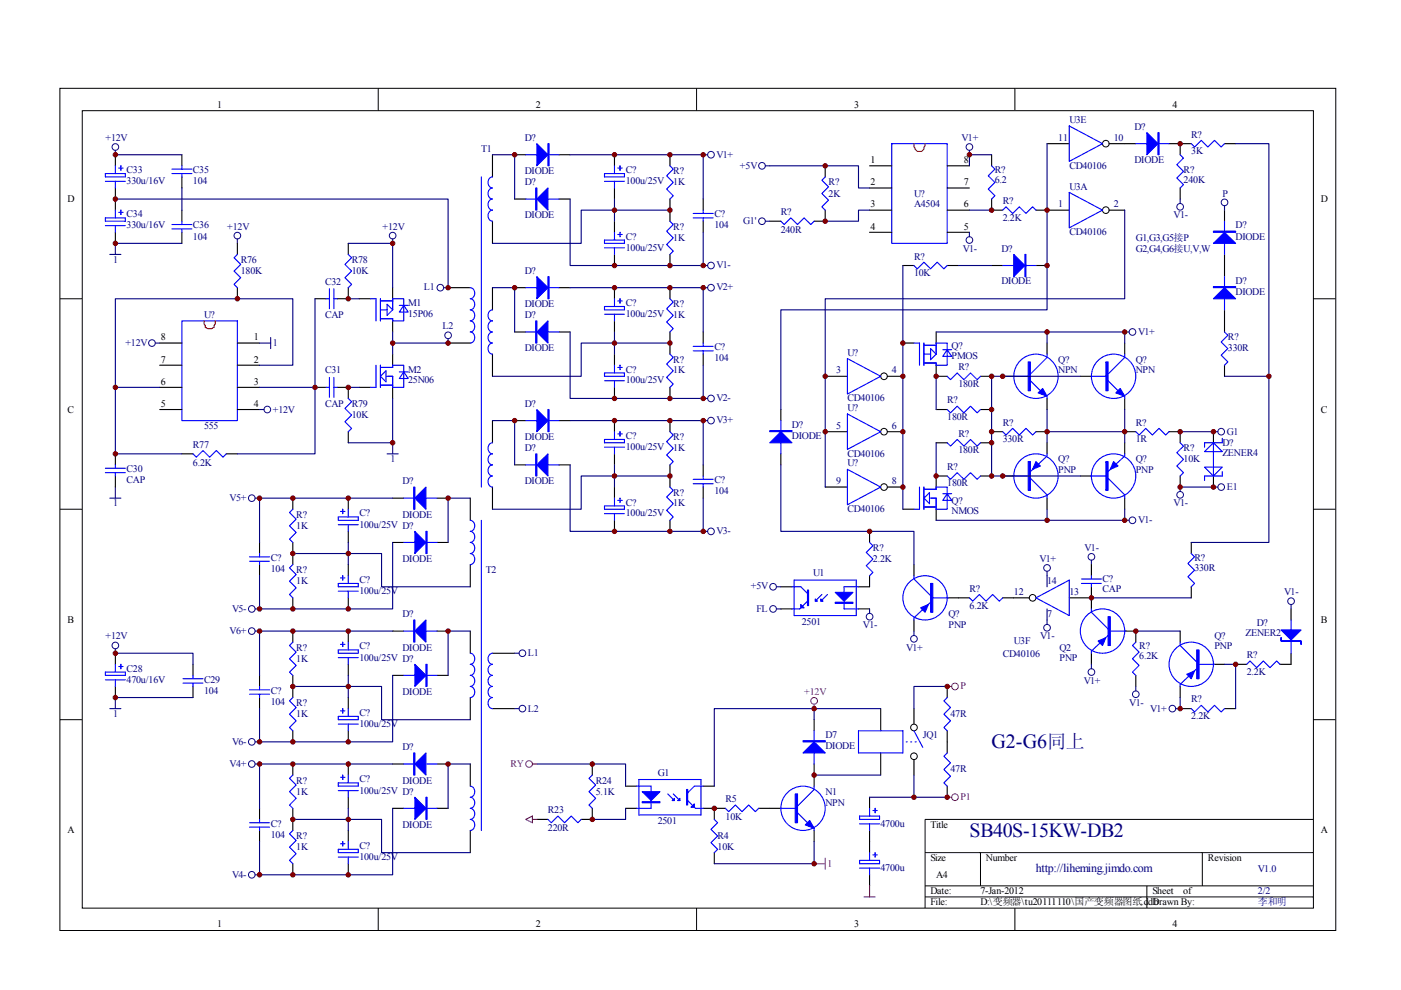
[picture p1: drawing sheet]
<svg xmlns="http://www.w3.org/2000/svg" width="297mm" height="210mm" viewBox="0 0 297 210" stroke-linecap="round" stroke-linejoin="round" font-family="sans-serif">
<g fill="none" stroke="#000" stroke-width=".21">
<path d="M12.7 18.7h270.5v178.6h-270.5zM80.2 18.7v4.7M147.7 18.7v4.7M215.2 18.7v4.7M17.4 23.5h261.1v169h-261.1zM12.7 63.3h4.7M278.4 63.3h4.7M12.7 108h4.7M278.4 108h4.7M12.7 152.6h4.7M278.4 152.6h4.7M278.4 173.7h-82.3v18.8"/>
<path d="M80.2 192.5v4.7M147.7 192.5v4.7M196.1 180.8h82.3M196.1 187.8h82.3M196.1 190.2h82.3M207.9 180.8v7M215.2 192.5v4.7M243.2 187.8v4.7M254.9 180.8v7"/>
<circle cx="234.5" cy="30.5" r=".7"/>
<circle cx="234.5" cy="44.6" r=".7"/>
<circle cx="187.4" cy="79.8" r=".71"/>
<circle cx="187.4" cy="91.5" r=".7"/>
<circle cx="187.4" cy="103.3" r=".7"/>
<circle cx="218.9" cy="126.8" r=".71"/>
<circle cx="193.8" cy="154.2" r=".71"/>
<circle cx="193.8" cy="160.3" r=".71"/>
</g>
<g fill="none" stroke="#000" stroke-width=".23">
<path d="M24.5 32.8v2.4M24.5 39.9v4.7M38.6 32.8v2.4M38.6 37.5v2.4M104.4 32.8v4.7M109.1 32.8h2.4M118.5 32.8h2.4M130.3 32.8v2.4M130.3 39.9v2.3M142 32.8v2.4M175 35.2v2.3M184.4 35.2h4.7"/>
<path d="M184.4 39.9h4.7M200.8 35.2h4.7M200.8 39.9h4.7M210.2 32.8v2.4M222 30.5h4.7M235.2 30.5h5.6M247.9 30.5h4.7M250.2 30.5v2.3M250.2 39.9v2.3M259.6 30.5h2.4M24.5 49.3v2.3M38.6 44.6v2.3"/>
<path d="M38.6 49.3v2.3M50.3 51.6v2.3M73.8 51.6v2.3M104.4 46.9v4.7M109.1 42.2h2.4M118.5 42.2h2.4M130.3 46.9v2.4M130.3 53.9v2.4M142 42.2v4.7M142 53.9v2.4M149.1 42.2v2.4M149.1 46.9v2.4"/>
<path d="M163.2 46.9h2.4M175 44.6v2.3h-2.4M184.4 44.6h4.7M184.4 49.3h4.7M191.4 56.3h2.4M200.8 44.6h4.7M200.8 49.3h4.7M200.8 56.3h2.4M210.2 42.2v2.4h2.4M210.2 56.3h2.4M219.6 44.6h7.1M219.6 56.3h2.4"/>
<path d="M235.2 44.6h3.3M259.6 44.6v2.3M259.6 53.9v4.7M33.9 72.7h4.7M33.9 77.4h4.7M50.3 72.7h4.7M50.3 77.4h4.7M50.3 61v2.3M66.8 63.3h2.3M73.8 61v2.3h-2.3M76.2 63.3h2.3M83.2 61v2.3"/>
<path d="M83.2 68v2.4M83.2 75.1v2.3M95 61h4.7M95 72.7h4.7M104.4 61v4.7M104.4 75.1v4.7M109.1 61h2.4M109.1 70.4h2.4M118.5 61h2.4M118.5 70.4h2.4M130.3 61v2.3M130.3 68v2.4"/>
<path d="M130.3 75.1v2.3M142 61v2.3M142 70.4v4.7M149.1 70.4v2.3M149.1 75.1v2.3M175 79.8h4.7M188.1 79.8h3.3M191.4 72.7h2.4M198.5 77.4v2.4h2.3M198.5 70.4v2.3M207.9 79.8h2.3M212.6 79.8h2.3"/>
<path d="M222 72.7v2.4M229 79.8h2.4M238.5 72.7v2.4M259.6 65.7v4.7M259.6 77.4v2.4M24.5 96.2v2.4M33.9 82.1h4.7M33.9 86.8h4.7M38.6 96.2h2.3M48 96.2h2.3M50.3 82.1h4.7M50.3 86.8h4.7"/>
<path d="M66.8 82.1h2.3M71.5 82.1h2.3v2.4M73.8 91.5v2.4M76.2 82.1h2.3M83.2 82.1v2.4M104.4 89.2v4.7M109.1 89.2h2.4M109.1 98.6h2.4M118.5 89.2h2.4M118.5 98.6h2.4M130.3 82.1v2.4M130.3 89.2v2.3"/>
<path d="M130.3 96.2v2.4M142 82.1v2.4M142 89.2v2.3M142 98.6v4.7M149.1 98.6v2.3M165.6 86.8v2.4M165.6 96.2v2.4M175 91.5h4.7M188.1 91.5h3.3M198.5 86.8h2.3M198.5 93.9h2.3M207.9 86.8h2.3"/>
<path d="M207.9 93.9h2.3M210.2 91.5h2.4M219.6 91.5h2.4M222 84.5v2.3M222 93.9v2.3M238.5 91.5h2.3M238.5 84.5v2.3M238.5 93.9v2.3M247.9 91.5h2.3v2.4M257.3 91.5v2.4M24.5 100.9v2.4M55 115v2.4"/>
<path d="M55 119.7v2.4M62.1 105.6v2.4M62.1 115v4.7M73.8 105.6v2.4M73.8 112.7v2.3M73.8 119.7v2.4M83.2 105.6h2.4M83.2 115h2.4M92.7 105.6h2.3M92.7 115h2.3M99.7 105.6v4.7M99.7 119.7v4.7"/>
<path d="M104.4 103.3v4.7M130.3 103.3v2.3M130.3 110.3v2.4M142 110.3v2.4M149.1 103.3v2.3M175 103.3h4.7M184.4 112.7v2.3M188.1 103.3h3.3M191.4 108h2.4M193.8 119.7v2.4M198.5 108v2.3M200.8 100.9h-2.3v2.4"/>
<path d="M207.9 100.9h2.3M212.6 100.9h2.3M222 105.6v2.4M229 100.9h2.4M231.4 119.7v2.4M238.5 105.6v2.4M250.2 100.9v2.4M252.6 115v2.4M257.3 100.9v2.4M24.5 138.5v2.4M62.1 126.8v2.3M62.1 133.8v2.4"/>
<path d="M73.8 126.8v2.3M73.8 133.8v2.4M83.2 133.8h2.4M92.7 133.8h2.3M99.7 133.8v4.7M104.4 138.5h4.7M165.6 124.4h2.3M165.6 129.1h2.3M182 129.1h2.4M184.4 122.1v2.3h-2.4M193.8 131.5v2.3M200.8 126.8h4.7"/>
<path d="M212.6 126.8h5.6M226.7 126.8h4.7M231.4 124.4v4.7M231.4 138.5v2.4M238.5 133.8h2.3v2.4M250.2 133.8v2.4M252.6 124.4v2.4M273.7 138.5v2.4h-2.3M273.7 129.1v2.4M24.5 145.5v2.4M40.9 140.9v2.3M40.9 145.5v2.4"/>
<path d="M55 143.2v2.3M55 147.9v2.3M62.1 143.2v4.7M62.1 154.9v2.4M73.8 140.9v2.3M73.8 147.9v2.3M73.8 154.9v2.4M83.2 143.2h2.4M92.7 143.2h2.3M99.7 147.9v4.7M104.4 150.2h4.7M172.6 152.6v2.3"/>
<path d="M186.7 150.2v4.7M186.7 159.6v4.7M193.8 150.2v3.3M200.8 145.5v2.4M200.8 154.9v4.7M240.8 143.2v2.3M250.2 150.2h2.4M250.2 145.5v2.4M257.3 140.9h2.3M259.6 150.2h2.4M262 140.9h2.3M55 171.4v2.3"/>
<path d="M55 176.1v2.3M62.1 162v2.3M62.1 171.4v4.7M73.8 162v2.3M73.8 169v2.4M73.8 176.1v2.3M83.2 162h2.4M83.2 171.4h2.4M92.7 162h2.3M92.7 171.4h2.3M99.7 162v4.7M99.7 176.1v4.7"/>
<path d="M113.8 173.7h2.4M125.6 171.4v2.3h-2.4M125.6 162v2.3M132.6 171.4h2.4M132.6 166.7h2.4M149.1 171.4h4.7M149.1 166.7h2.3M151.4 171.4v2.3M160.9 171.4h4.7M172.6 162v4.7M172.6 176.1v2.3M184.4 169v2.4"/>
<path d="M184.4 176.1v4.7M193.8 161.1v3.2M200.8 166.7v2.3M62.1 183.1v2.4M73.8 183.1v2.4M151.4 180.8v2.3M184.4 185.5v2.3"/>
</g>
<g fill="none" stroke="#00f" stroke-width=".23">
<path d="M22.3 36.8h4.3v.7h-4.3zM22.3 38.4h4.3M24.5 35.2v1.6M24.5 38.4v1.5M25.2 35.6h.9M25.6 35.2v.9M36.4 35.9h4.3M36.4 36.8h4.3M38.6 35.2v.7M38.6 36.8v.7M102.1 37.5v65.8M104.4 37.5a1.2 1.2 0 0 0-.9 1.2 1.2 1.2 0 0 0 .9 1.2 1.2 1.2 0 0 0-.9 1.1 1.2 1.2 0 0 0 .9 1.2 1.2 1.2 0 0 0-.9 1.2 1.2 1.2 0 0 0 .9 1.2 1.2 1.2 0 0 0-.9 1.1 1.2 1.2 0 0 0 .9 1.2"/>
<path d="M111.5 32.8h7M128.2 36.8h4.2v.7h-4.2zM128.2 38.4h4.2M130.3 35.2v1.6M130.3 38.4v1.5M131 35.6h.9M131.5 35.2v.9M142 35.2l.7 .7-1.4 1.4 1.4 1.4-1.4 1.4 1.4 1.4-.7 .7M175 37.5l-.7 .7 1.4 1.4-1.4 1.4 1.4 1.4-1.4 1.5 .7 .7M189.1 30.5h11.7v21.1h-11.7zM210.2 35.2l.7 .7-1.4 1.4 1.4 1.4-1.4 1.4 1.4 1.4-.7 .7M226.7 26.7l7.1 3.8-7.1 3.7z"/>
<path d="M240.8 30.5h7.1M250.2 32.8l.7 .7-1.4 1.4 1.4 1.4-1.4 1.4 1.4 1.5-.7 .7M252.6 30.5l.7 .7 1.4-1.4 1.4 1.4 1.4-1.4 1.4 1.4 .7-.7M22.3 46.2h4.3v.7h-4.3zM22.3 47.8h4.3M24.5 44.6v1.6M24.5 47.8v1.5M25.2 45h.9M25.6 44.6v.9M36.4 47.6h4.3M36.4 48.5h4.3M38.6 46.9v.7"/>
<path d="M38.6 48.5v.8M50.3 53.9l-.7 .8 1.4 1.4-1.4 1.4 1.4 1.4-1.4 1.4 .7 .7M73.8 53.9l.7 .8-1.4 1.4 1.4 1.4-1.4 1.4 1.4 1.4-.7 .7M111.5 42.2h7M128.2 50.9h4.2v.7h-4.2zM128.2 52.5h4.2M130.3 49.3v1.6M130.3 52.5v1.4M131 49.7h.9M131.5 49.3v.9M142 46.9l.7 .7-1.4 1.4 1.4 1.4-1.4 1.4 1.4 1.4-.7 .7M147 46.2h4.2"/>
<path d="M147 45.3h4.2M149.1 44.6v.7M149.1 46.2v.7M165.6 46.9l.7 .7 1.4-1.4 1.4 1.4 1.4-1.4 1.4 1.4 .7-.7M193.8 56.3l.7 .7 1.4-1.4 1.4 1.4 1.4-1.4 1.4 1.4 .7-.7M212.6 44.6l.7-.7 1.4 1.4 1.4-1.4 1.4 1.4 1.4-1.4 .7 .7M212.6 56.3h7M226.7 40.8l7.1 3.8-7.1 3.7zM259.6 46.9v7M259.6 58.6v7.1M38.6 68h11.7v21.2h-11.7zM69.1 63.3h.7"/>
<path d="M69.8 61.2v4.3M70.8 63.3h.7M70.8 61.2v4.3M78.5 63.3h1.2v4.7M79.7 77.4v4.7h-1.2M80.7 77.9h2.5v-.5h2.4v4.7h-2.4v-2.3h-1.4M80.7 63.3v4.7M80.7 77.4v4.7M80.7 63.8h2.5M80.7 65.7h1.4M81.8 78.6v2.4l-1.1-1.2zM82.1 64.5l1.1 1.2-1.1 1.2z"/>
<path d="M83.2 65.7v-2.4h2.4v4.7h-2.4v-.4h-2.5M84.7 78.8h1.8M84.7 64.8h1.8M85.6 78.8l.9 1.5h-1.8zM85.6 64.8l.9 1.4h-1.8zM99.7 61a1.2 1.2 0 0 1 1 1.2 1.2 1.2 0 0 1-1 1.1 1.2 1.2 0 0 1 1 1.2 1.2 1.2 0 0 1-1 1.2M99.7 65.7a1.2 1.2 0 0 1 1 1.2 1.2 1.2 0 0 1-1 1.1 1.2 1.2 0 0 1 1 1.2 1.2 1.2 0 0 1-1 1.2 1.2 1.2 0 0 1 1 1.2 1.2 1.2 0 0 1-1 1.1M104.4 65.7a1.2 1.2 0 0 0-.9 1.2 1.2 1.2 0 0 0 .9 1.1 1.2 1.2 0 0 0-.9 1.2 1.2 1.2 0 0 0 .9 1.2 1.2 1.2 0 0 0-.9 1.2 1.2 1.2 0 0 0 .9 1.1 1.2 1.2 0 0 0-.9 1.2 1.2 1.2 0 0 0 .9 1.2M111.5 61h7M111.5 70.4h7M128.2 79.1h4.2v.7h-4.2zM128.2 65h4.2v.7h-4.2z"/>
<path d="M128.2 66.6h4.2M130.3 63.3v1.7M130.3 66.6v1.4M130.3 77.4v1.7M131 77.9h.9M131 63.8h.9M131.5 63.3v1M131.5 77.4v1M142 63.3l.7 .7-1.4 1.5 1.4 1.4-1.4 1.4 1.4 1.4-.7 .7M142 75.1l.7 .7-1.4 1.4 1.4 1.4-1.4 1.4 1.4 1.4-.7 .7M147 73.4h4.2M147 74.4h4.2"/>
<path d="M149.1 72.7v.7M149.1 74.4v.7M179.7 76l7 3.8-7 3.7zM193.8 72.7h1.2v4.7M195.9 72.7v4.7M195.9 73.2h2.6M195.9 75.1h1.4M197.3 73.9l1.2 1.2-1.2 1.2zM198.5 75.1v-2.4h2.3v4.7h-2.3v-.4h-2.6M199.9 74.1h1.9M200.8 74.1l1 1.5h-1.9zM200.8 79.8l.7 .7 1.4-1.4 1.5 1.4 1.4-1.4 1.4 1.4 .7-.7"/>
<path d="M214.9 79.8h3.6M222 75.1v.7l-3.5 3.5M231.4 79.8h3.5M238.5 75.1v.7l-3.6 3.5M259.6 70.4l.7 .7-1.4 1.4 1.4 1.4-1.4 1.4 1.4 1.4-.7 .7M22.3 99.3h4.3M24.5 98.6v.7M40.9 96.2l.7 .7 1.4-1.4 1.4 1.4 1.5-1.4 1.4 1.4 .7-.7M69.1 82.1h.7M69.8 80v4.2M70.8 82.1h.7M70.8 80v4.2"/>
<path d="M73.8 84.5l.7 .7-1.4 1.4 1.4 1.4-1.4 1.4 1.4 1.4-.7 .7M80.7 81.7h2.5M104.4 96.2a1.2 1.2 0 0 0-.9 1.2 1.2 1.2 0 0 0 .9 1.2 1.2 1.2 0 0 0-.9 1.1 1.2 1.2 0 0 0 .9 1.2 1.2 1.2 0 0 0-.9 1.2 1.2 1.2 0 0 0 .9 1.2M104.4 93.9a1.2 1.2 0 0 0-.9 1.2 1.2 1.2 0 0 0 .9 1.1M111.5 89.2h7M111.5 98.6h7M128.2 93.2h4.2v.7h-4.2zM128.2 80.7h4.2M128.2 94.8h4.2M130.3 80.7v1.4M130.3 91.5v1.7M130.3 94.8v1.4"/>
<path d="M131 92h.9M131.5 91.5v1M142 91.5l.7 .7-1.4 1.4 1.4 1.5-1.4 1.4 1.4 1.4-.7 .7M165.6 89.2v7M179.7 87.8l7 3.7-7 3.8zM179.7 99.5l7 3.8-7 3.7zM200.8 86.8l.7 .7 1.4-1.4 1.5 1.4 1.4-1.4 1.4 1.4 .7-.7M200.8 93.9l.7 .7 1.4-1.4 1.5 1.4 1.4-1.4 1.4 1.4 .7-.7M212.6 91.5l.7 .7 1.4-1.4 1.4 1.4 1.4-1.4 1.4 1.4 .7-.7M218.5 80.7l2.1 2.1M222 96.2v.5l-3.5 3.3M222 84v.5"/>
<path d="M234.9 80.7l2.1 2.1M238.5 96.2v.5l-3.6 3.3M238.5 84v.5M240.8 91.5l.7 .7 1.4-1.4 1.4 1.4 1.4-1.4 1.5 1.4 .7-.7M250.2 93.9l.7 .7-1.4 1.4 1.4 1.4-1.4 1.4 1.4 1.4-.7 .7M255.4 99h3.7l-1.8 1.9zM255.4 95.8l1.9-1.9 1.8 1.9zM257.3 93.9v7M259.1 92.9v1h-3.7v.9M259.1 100v.9h-3.7v1M22.3 100.2h4.3M24.5 100.2v.7"/>
<path d="M52.9 118.1h4.2M52.9 119h4.2M55 117.4v.7M55 119v.7M62.1 108l-.7 .7 1.4 1.4-1.4 1.4 1.4 1.4-1.4 1.4 .7 .7M62.1 119.7l-.7 .7 1.4 1.4-1.4 1.4 1.4 1.4-1.4 1.5 .7 .7M71.7 109.6h4.3v.7h-4.3zM71.7 111.3h4.3M72.2 108.4h.9M72.7 108v.9M73.8 108v1.6M73.8 111.3v1.4"/>
<path d="M85.6 105.6h7.1M85.6 115h7.1M99.7 110.3a1.2 1.2 0 0 1 1 1.2 1.2 1.2 0 0 1-1 1.2 1.2 1.2 0 0 1 1 1.1 1.2 1.2 0 0 1-1 1.2 1.2 1.2 0 0 1 1 1.2 1.2 1.2 0 0 1-1 1.2 1.2 1.2 0 0 1 1 1.1 1.2 1.2 0 0 1-1 1.2M102.1 110.3v65.8M128.2 107.3h4.2v.7h-4.2zM128.2 108.9h4.2M130.3 105.6v1.7M130.3 108.9v1.4M131 106.1h.9M131.5 105.6v1M142 103.3l.7 .7-1.4 1.4 1.4 1.4-1.4 1.4 1.4 1.4-.7 .7M147 101.6h4.2"/>
<path d="M147 102.6h4.2M149.1 100.9v.7M149.1 102.6v.7M184.4 115l.7 .7-1.4 1.4 1.4 1.4-1.4 1.4 1.4 1.5-.7 .7M195 103.3v4.7h-1.2M195.9 103.7h2.6v-.4h2.3v4.7h-2.3v-2.4h-1.4M195.9 103.3v4.7M195.9 107.5h2.6M195.9 105.6l1.2-1.2v2.4zM199.9 104.7h1.9M200.8 104.7l1 1.4h-1.9zM200.8 100.9l.7 .7 1.4-1.4 1.5 1.4 1.4-1.4 1.4 1.4 .7-.7"/>
<path d="M214.7 100.9h3.3M218.5 101.4l3.5 3.5v.7M231.2 100.9h3.3M234.9 101.4l3.6 3.5v.7M252.6 117.4l.7 .7-1.4 1.4 1.4 1.4-1.4 1.4 1.4 1.4-.7 .7M62.1 136.2l-.7 .7 1.4 1.4-1.4 1.4 1.4 1.4-1.4 1.4 .7 .7M71.7 123.7h4.3v.7h-4.3zM71.7 137.8h4.3v.7h-4.3zM71.7 125.3h4.3M71.7 139.4h4.3M72.2 122.5h.9M72.2 136.6h.9"/>
<path d="M72.7 122.1v.9M72.7 136.2v.9M73.8 122.1v1.6M73.8 125.3v1.5M73.8 136.2v1.6M73.8 139.4v1.5M85.6 133.8h7.1M99.7 138.5a1.21 1.21 0 0 1 1 1.2 1.21 1.21 0 0 1-1 1.2 1.2 1.2 0 0 1 1 1.1 1.2 1.2 0 0 1-1 1.2 1.2 1.2 0 0 1 1 1.2 1.2 1.2 0 0 1-1 1.1 1.2 1.2 0 0 1 1 1.2 1.2 1.2 0 0 1-1 1.2M104.4 138.5a1.21 1.21 0 0 0-.9 1.2 1.21 1.21 0 0 0 .9 1.2 1.2 1.2 0 0 0-.9 1.1 1.2 1.2 0 0 0 .9 1.2 1.2 1.2 0 0 0-.9 1.2 1.2 1.2 0 0 0 .9 1.1 1.2 1.2 0 0 0-.9 1.2 1.2 1.2 0 0 0 .9 1.2 1.2 1.2 0 0 0-.9 1.2 1.2 1.2 0 0 0 .9 1.1M167.9 124.4h1.9l1.4 1.4M168.4 123h13.1v7.5h-13.1zM171.2 127.5l-1.6 1.6h-1.7"/>
<path d="M174.3 126.1l-1.5 1.4M175.4 126.1l-1.4 1.4M182 124.4h-3v4.7h3M193.8 122.1v.7l3.5 3.5M197.3 127.7l-3.5 3.3v.5M197.8 126.8h3.3M205.5 126.8l.7 .7 1.5-1.4 1.4 1.4 1.4-1.4 1.4 1.4 .7-.7M219.6 126.8l7.1-3.8v7.5zM229.3 123.7h4.2M229.3 122.8h4.2M231.4 129.1v.7l3.5 3.5M231.4 122.1v.7"/>
<path d="M231.4 123.7v.7M234.9 134.7l-3.5 3.3v.5M235.4 133.8h3.3M240.8 136.2l-.7 .7 1.4 1.4-1.4 1.4 1.4 1.4-1.4 1.4 .7 .7M250.2 136.2v.7l3.5 3.5M273.7 131.5v7M22.3 142.5h4.3v.7h-4.3zM22.3 144.1h4.3M24.5 140.9v1.6M24.5 144.1v1.4M25.2 141.3h.9M25.6 140.9v.9"/>
<path d="M38.8 144.8h4.2M38.8 143.9h4.2M40.9 143.2v.7M40.9 144.8v.7M52.9 146.3h4.2M52.9 147.2h4.2M55 145.5v.8M55 147.2v.7M62.1 147.9l-.7 .7 1.4 1.4-1.4 1.4 1.4 1.4-1.4 1.4 .7 .7M71.7 151.9h4.3v.7h-4.3zM71.7 153.5h4.3M72.2 150.7h.9"/>
<path d="M72.7 150.2v1M73.8 150.2v1.7M73.8 153.5v1.4M85.6 143.2h7.1M172.6 154.9v7.1M182 154.9h9.4v4.7h-9.4zM192.1 157.3h.3M193.1 157.3h.2M193.8 154.9l1.9 3.6M194 157.3h.2M200.8 147.9l-.7 .7 1.4 1.4-1.4 1.4 1.4 1.4-1.4 1.4 .7 .7M200.8 159.6l-.7 .7 1.4 1.5-1.4 1.4 1.4 1.4-1.4 1.4 .7 .7"/>
<path d="M252.6 150.2l.7 .7 1.4-1.4 1.4 1.4 1.4-1.4 1.4 1.4 .7-.7M253.7 141.8l-3.5 3.3v.4M254.2 140.9h3.3M264.3 140.9l.7-.8 1.4 1.5 1.5-1.5 1.4 1.5 1.4-1.5 .7 .8M52.9 174.4h4.2M52.9 175.4h4.2M55 173.7v.7M55 175.4v.7M62.1 164.3l-.7 .7 1.4 1.5-1.4 1.4 1.4 1.4-1.4 1.4 .7 .7M62.1 176.1l-.7 .7 1.4 1.4-1.4 1.4 1.4 1.4-1.4 1.4 .7 .7M71.7 166h4.3v.7h-4.3zM71.7 167.6h4.3"/>
<path d="M72.2 164.8h.9M72.2 178.9h.9M72.7 164.3v1M72.7 178.4v1M73.8 164.3v1.7M73.8 167.6v1.4M73.8 178.4v1.7M85.6 162h7.1M85.6 171.4h7.1M99.7 166.7a1.2 1.2 0 0 1 1 1.2 1.2 1.2 0 0 1-1 1.1 1.2 1.2 0 0 1 1 1.2 1.2 1.2 0 0 1-1 1.2 1.21 1.21 0 0 1 1 1.2 1.21 1.21 0 0 1-1 1.1 1.2 1.2 0 0 1 1 1.2 1.2 1.2 0 0 1-1 1.2M116.2 173.7l.7 .7 1.4-1.4 1.4 1.4 1.4-1.4 1.4 1.4 .7-.7M125.6 164.3l-.7 .7 1.4 1.5-1.4 1.4 1.4 1.4-1.4 1.4 .7 .7"/>
<path d="M135 166.7h3v4.7h-3M135.5 165.3h13.1v7.5h-13.1zM141.6 168.3l1.4 1.4M142.7 168.3l1.5 1.4M145.8 169.7l1.6 1.7h1.7M149.1 166.7h-1.9l-1.4 1.4M151.4 173.7l.8 .7-1.5 1.4 1.5 1.5-1.5 1.4 1.5 1.4-.8 .7M153.8 171.4l.7 .7 1.4-1.4 1.4 1.4 1.4-1.4 1.4 1.4 .8-.7M165.6 171.4h3.5M169.1 172.3l2.1 2.1M172.6 166.7v.7l-3.5 3.5M172.6 175.6v.5"/>
<path d="M182.3 173h4.2v.7h-4.2zM182.3 174.7h4.2M184.4 171.4v1.6M184.4 174.7v1.4M185.1 171.9h.9M185.5 171.4v.9M71.7 180.1h4.3v.7h-4.3zM71.7 181.7h4.3M73.8 181.7v1.4M182.3 182.4h4.2v.7h-4.2zM182.3 184.1h4.2M184.4 180.8v1.6"/>
<path d="M184.4 184.1v1.4M185.1 181.2h.9M185.5 180.8v.9"/>
<circle cx="219.6" cy="79.8" r="4.7"/>
<circle cx="236.1" cy="79.8" r="4.7"/>
<circle cx="219.6" cy="100.9" r="4.7"/>
<circle cx="236.1" cy="100.9" r="4.7"/>
<circle cx="196.1" cy="126.8" r="4.7"/>
<circle cx="233.8" cy="133.8" r="4.7"/>
<circle cx="252.6" cy="140.8" r="4.7"/>
<circle cx="170.3" cy="171.4" r="4.7"/>
</g>
<path d="M193.8 30.5v.7l.2 .2a1.04 1.04 0 0 0 .9 .7 1.04 1.04 0 0 0 1-.5l.2-1.1M43.3 68v.7l.2 .3v.5a2.01 2.01 0 0 0 1.9 0v-.5l.2-.3v-.7" fill="none" stroke="#f00" stroke-width=".23"/>
<g fill="none" stroke="#11037f" stroke-width=".21">
<circle cx="24.5" cy="31.2" r=".7"/>
<circle cx="150.7" cy="32.8" r=".71"/>
<circle cx="161.6" cy="35.2" r=".71"/>
<circle cx="205.5" cy="31.2" r=".7"/>
<circle cx="50.3" cy="50" r=".71"/>
<circle cx="83.2" cy="50" r=".7"/>
<circle cx="150.7" cy="56.3" r=".71"/>
<circle cx="161.6" cy="46.9" r=".71"/>
<circle cx="205.5" cy="50.9" r=".7"/>
<circle cx="250.2" cy="43.9" r=".71"/>
<circle cx="259.6" cy="42.9" r=".71"/>
<circle cx="32.2" cy="72.7" r=".71"/>
<circle cx="93.4" cy="61" r=".7"/>
<circle cx="95" cy="71.1" r=".71"/>
<circle cx="150.7" cy="61" r=".71"/>
<circle cx="240.1" cy="70.4" r=".71"/>
<circle cx="56.7" cy="86.8" r=".71"/>
<circle cx="150.7" cy="89.2" r=".71"/>
<circle cx="150.7" cy="84.5" r=".71"/>
<circle cx="258.9" cy="91.5" r=".7"/>
<circle cx="53.4" cy="105.6" r=".7"/>
<circle cx="150.7" cy="112.7" r=".71"/>
<circle cx="231.4" cy="118.1" r=".71"/>
<circle cx="240.1" cy="110.3" r=".71"/>
<circle cx="250.2" cy="104.9" r=".71"/>
<circle cx="258.9" cy="103.3" r=".7"/>
<circle cx="24.5" cy="136.9" r=".7"/>
<circle cx="53.4" cy="129.1" r=".71"/>
<circle cx="53.4" cy="133.8" r=".7"/>
<circle cx="110.8" cy="138.5" r=".71"/>
<circle cx="163.9" cy="129.1" r=".71"/>
<circle cx="163.9" cy="124.4" r=".7"/>
<circle cx="184.4" cy="130.8" r=".71"/>
<circle cx="193.8" cy="135.4" r=".7"/>
<circle cx="222" cy="120.4" r=".71"/>
<circle cx="222" cy="133.1" r=".71"/>
<circle cx="273.7" cy="127.5" r=".71"/>
<circle cx="53.4" cy="157.3" r=".71"/>
<circle cx="110.8" cy="150.2" r=".71"/>
<circle cx="231.4" cy="142.5" r=".71"/>
<circle cx="240.8" cy="147.2" r=".7"/>
<circle cx="248.6" cy="150.2" r=".71"/>
<circle cx="53.4" cy="162" r=".7"/>
<circle cx="53.4" cy="185.5" r=".7"/>
</g>
<g fill="none" stroke="#11037f" stroke-width=".23">
<path d="M24.5 31.9v.9M149.1 32.8h.9M162.3 35.2h.9M205.5 31.9v.9M23.3 53.9h2.3M24.5 51.6v2.3M50.3 50.7v.9M83.2 50.7v.9M149.1 56.3h.9M162.3 46.9h.9M205.5 49.3v.9M250.2 42.2v.9"/>
<path d="M259.6 43.6v1M32.9 72.7h1M55 72.7h2.4M57.4 71.6v2.3M94.1 61h.9M95 71.8v.9M149.1 61h.9M238.5 70.4h.9M55 86.8h1M82.1 96.2h2.3M83.2 93.9v2.3M149.1 84.5h.9"/>
<path d="M149.1 89.2h.9M257.3 91.5h.9M23.3 105.6h2.3M24.5 103.3v2.3M54.1 105.6h.9M149.1 112.7h.9M231.4 118.8v.9M238.5 110.3h.9M250.2 103.3v.9M257.3 103.3h.9M24.5 137.6v.9M54.1 129.1h.9"/>
<path d="M54.1 133.8h.9M109.1 138.5h1M164.6 129.1h1M164.6 124.4h1M184.4 129.1v.9M193.8 133.8v.9M222 121.1v1M222 131.5v.9M273.7 128.2v.9M23.3 150.2h2.3M24.5 147.9v2.3M54.1 157.3h.9"/>
<path d="M109.1 150.2h1M231.4 140.9v.9M240.8 145.5v1M249.3 150.2h.9M54.1 162h.9M54.1 185.5h.9"/>
</g>
<g fill="none" stroke="#000080" stroke-width=".23">
<path d="M24.5 32.8h14.1M38.6 39.9v4.7M104.4 32.8h4.7v9.4M120.9 32.8h28.2v9.4M163.2 35.2h18.8v4.7h2.4M210.2 32.8h-4.7v2.4M222 30.5v35.2h-56.4v21.1M262 30.5h7v84.5h-16.4M24.5 42.2h70.5v18.8M24.5 51.6h14.1M73.8 51.6h9.4v9.4M120.9 42.2v14.1h28.2v-7"/>
<path d="M130.3 42.2v4.7M142 44.6h-18.8v7h-18.8M184.4 44.6h-2.4v2.3h-7M191.4 56.3v51.7M203.2 56.3h7M205.5 44.6h4.7M238.5 44.6v18.7h-63.5v40M55 77.4h7.1v-14.1h-37.6v18.8h9.4M66.8 63.3v18.8M73.8 63.3h2.4M83.2 72.7h11.8M83.2 70.4v4.7"/>
<path d="M104.4 61h4.7v9.4M120.9 70.4v14.1h28.2v-7.1M120.9 61h28.2v9.4M130.3 70.4v4.7M142 72.7h-18.8v7.1h-18.8M198.5 70.4h40v2.3M198.5 79.8v7M222 70.4v2.3M229 79.8h-18.8v21.1h18.8M259.6 79.8h9.4M24.5 82.1v14.1h14.1M55 82.1h11.8"/>
<path d="M66.8 82.1v14.1h-16.5M73.8 82.1h2.4M83.2 84.5v9.4h-9.4M104.4 89.2h4.7v9.4M120.9 98.6v14.1h28.2v-7.1M120.9 89.2h28.2v9.4M130.3 98.6v4.7M165.6 98.6v14.1h28.2v7M198.5 93.9v7M222 86.8v7.1M222 91.5h16.5M238.5 86.8v7.1"/>
<path d="M250.2 91.5h7.1M62.1 117.4h18.8v7h18.8M73.8 115v4.7M83.2 115v14.1h-28.2v-7M83.2 105.6h-28.2v9.4M99.7 105.6h-4.7v9.4M142 100.9h-18.8v7.1h-18.8M222 108v2.3M238.5 108v2.3h-40M250.2 103.3h7.1M24.5 138.5h16.4v2.4M83.2 133.8h-28.2v9.4"/>
<path d="M99.7 133.8h-4.7v9.4M222 122.1v2.3M222 129.1v2.4M231.4 126.8h21.2M240.8 133.8h9.4M24.5 147.9h16.4M62.1 145.5h18.8v7.1h18.8M73.8 143.2v4.7M83.2 143.2v14.1h-28.2v-7.1M172.6 150.2h-21.2v16.5M186.7 150.2h-14.1v2.4M200.8 145.5h-7v4.7"/>
<path d="M250.2 147.9v2.3M259.6 140.9h2.4v9.3M62.1 173.7h18.8v7.1h18.8M73.8 171.4v4.7M83.2 171.4v14.1h-28.2v-7.1M83.2 162h-28.2v9.4M99.7 162h-4.7v9.4M113.8 162h18.8v4.7M132.6 171.4v2.3h-7M172.6 178.4v4.7h-21.2M172.6 164.3h14.1M184.4 169h9.4"/>
<path d="M193.8 164.3v4.7h7"/>
</g>
<g fill="#00f" stroke="#00f" stroke-width=".23">
<path d="M113.8 30.5l2.4 2.3-2.4 2.4z"/>
<path d="M113.8 42.2l2.4-2.3v4.7z"/>
<path d="M113.8 58.6l2.4 2.4-2.4 2.3z"/>
<path d="M113.8 70.4l2.4-2.4v4.7z"/>
<path d="M113.8 86.8l2.4 2.4-2.4 2.3z"/>
<path d="M113.8 98.6l2.4-2.4v4.7z"/>
<path d="M88 162l2.3-2.4v4.7z"/>
<path d="M88 169l2.3 2.4-2.3 2.3z"/>
<path d="M88 105.6l2.3-2.3v4.7z"/>
<path d="M88 112.7l2.3 2.3-2.3 2.4z"/>
<path d="M88 133.8l2.3-2.3v4.7z"/>
<path d="M88 140.9l2.3 2.3-2.3 2.3z"/>
<path d="M220.1 83.3l1-.9 .9 1.6z"/>
<path d="M236.6 83.3l.9-.9 1 1.6z"/>
<path d="M219.6 97.9l1 .9-1.7 .7z"/>
<path d="M236.1 97.9l.9 .9-1.6 .7z"/>
<path d="M214.9 53.9l2.4 2.4-2.4 2.3z"/>
<path d="M177.1 125.6h3.7l-1.8 1.9z"/>
<path d="M172.8 127l.5 .5h-.5z"/>
<path d="M174 127l.5 .5h-.5z"/>
<path d="M169.8 128.2l.7 .7h-.7z"/>
<path d="M195.2 128.9l1.6-.7-.7 1.6z"/>
<path d="M163.2 93.9l2.4-2.4 2.3 2.4z"/>
<path d="M243.2 28.1l2.3 2.4-2.3 2.3z"/>
<path d="M232.8 135.9l1.7-.7-.7 1.7z"/>
<path d="M251.6 143l1.7-.7-.7 1.6z"/>
<path d="M271.6 133.6h4.2l-2.1 2.1z"/>
<path d="M259.6 61l2.4 2.3h-4.7z"/>
<path d="M257.3 51.6l2.3-2.3 2.4 2.3z"/>
<path d="M136.2 167.9h3.7l-1.9 1.8z"/>
<path d="M144.2 169.3v.4h-.5z"/>
<path d="M143 169.3v.4h-.5z"/>
<path d="M146.5 171.1l.7-.7v.7z"/>
<path d="M170.7 174.9l1-.9 .9 1.6z"/>
<path d="M170.3 159.6l2.3-2.3 2.4 2.3z"/>
<path d="M116.2 30.5h.2v4.7h-.2z" fill-rule="evenodd"/>
<path d="M113.6 39.9h.2v4.7h-.2z" fill-rule="evenodd"/>
<path d="M116.2 58.6h.2v4.7h-.2z" fill-rule="evenodd"/>
<path d="M113.6 68h.2v4.7h-.2z" fill-rule="evenodd"/>
<path d="M116.2 86.8h.2v4.7h-.2z" fill-rule="evenodd"/>
<path d="M113.6 96.2h.2v4.7h-.2z" fill-rule="evenodd"/>
<path d="M87.7 159.6h.3v4.7h-.3z" fill-rule="evenodd"/>
<path d="M90.3 169h.2v4.7h-.2z" fill-rule="evenodd"/>
<path d="M87.7 103.3h.3v4.7h-.3z" fill-rule="evenodd"/>
<path d="M90.3 112.7h.2v4.7h-.2z" fill-rule="evenodd"/>
<path d="M87.7 131.5h.3v4.7h-.3z" fill-rule="evenodd"/>
<path d="M90.3 140.9h.2v4.6h-.2z" fill-rule="evenodd"/>
<path d="M218 76.7h.5v6.1h-.5z" fill-rule="evenodd"/>
<path d="M234.5 76.7h.4v6.1h-.4z" fill-rule="evenodd"/>
<path d="M218 97.9h.5v6.1h-.5z" fill-rule="evenodd"/>
<path d="M234.5 97.9h.4v6.1h-.4z" fill-rule="evenodd"/>
<path d="M217.3 53.9h.2v4.7h-.2z" fill-rule="evenodd"/>
<path d="M177.1 127.7h3.7v.2h-3.7z" fill-rule="evenodd"/>
<path d="M171.2 125.1h.2v3.3h-.2z" fill-rule="evenodd"/>
<path d="M197.3 123.7h.5v6.1h-.5z" fill-rule="evenodd"/>
<path d="M163.2 91.3h4.7v.2h-4.7z" fill-rule="evenodd"/>
<path d="M245.5 28.1h.2v4.7h-.2z" fill-rule="evenodd"/>
<path d="M234.9 130.8h.5v6.1h-.5z" fill-rule="evenodd"/>
<path d="M253.7 137.8h.5v6.1h-.5z" fill-rule="evenodd"/>
<path d="M271.6 135.2v.7h4.2v.7v-.7h-4.2z" fill-rule="evenodd"/>
<path d="M257.3 60.8h4.7v.2h-4.7z" fill-rule="evenodd"/>
<path d="M257.3 49h4.7v.3h-4.7z" fill-rule="evenodd"/>
<path d="M136.2 170h3.7v.2h-3.7z" fill-rule="evenodd"/>
<path d="M145.6 167.4h.2v3.3h-.2z" fill-rule="evenodd"/>
<path d="M168.6 168.3h.5v6.1h-.5z" fill-rule="evenodd"/>
<path d="M170.3 157.1h4.7v.2h-4.7z" fill-rule="evenodd"/>
</g>
<g fill="#800000" stroke="#800000" stroke-width=".21">
<circle cx="142" cy="32.8" r=".47"/>
<circle cx="142" cy="44.6" r=".47"/>
<circle cx="142" cy="56.3" r=".47"/>
<circle cx="109.1" cy="32.8" r=".47"/>
<circle cx="130.3" cy="32.8" r=".47"/>
<circle cx="130.3" cy="56.3" r=".47"/>
<circle cx="130.3" cy="44.6" r=".47"/>
<circle cx="149.1" cy="56.3" r=".47"/>
<circle cx="149.1" cy="32.8" r=".47"/>
<circle cx="142" cy="61" r=".47"/>
<circle cx="142" cy="72.7" r=".47"/>
<circle cx="142" cy="84.5" r=".47"/>
<circle cx="109.1" cy="61" r=".47"/>
<circle cx="130.3" cy="61" r=".47"/>
<circle cx="130.3" cy="84.5" r=".47"/>
<circle cx="130.3" cy="72.7" r=".47"/>
<circle cx="149.1" cy="84.5" r=".47"/>
<circle cx="149.1" cy="61" r=".47"/>
<circle cx="142" cy="89.2" r=".47"/>
<circle cx="142" cy="100.9" r=".47"/>
<circle cx="142" cy="112.7" r=".47"/>
<circle cx="109.1" cy="89.2" r=".47"/>
<circle cx="130.3" cy="89.2" r=".47"/>
<circle cx="130.3" cy="112.7" r=".47"/>
<circle cx="130.3" cy="100.9" r=".47"/>
<circle cx="149.1" cy="112.7" r=".47"/>
<circle cx="149.1" cy="89.2" r=".47"/>
<circle cx="175" cy="46.9" r=".47"/>
<circle cx="175" cy="35.2" r=".47"/>
<circle cx="205.5" cy="32.8" r=".47"/>
<circle cx="210.2" cy="44.6" r=".47"/>
<circle cx="222" cy="44.6" r=".47"/>
<circle cx="250.2" cy="30.5" r=".47"/>
<circle cx="191.4" cy="79.8" r=".47"/>
<circle cx="175" cy="91.5" r=".47"/>
<circle cx="191.4" cy="91.5" r=".47"/>
<circle cx="191.4" cy="103.3" r=".47"/>
<circle cx="198.5" cy="100.9" r=".47"/>
<circle cx="198.5" cy="79.8" r=".47"/>
<circle cx="210.2" cy="86.8" r=".47"/>
<circle cx="210.2" cy="91.5" r=".47"/>
<circle cx="210.2" cy="93.9" r=".47"/>
<circle cx="210.2" cy="100.9" r=".47"/>
<circle cx="210.2" cy="79.8" r=".47"/>
<circle cx="222" cy="70.4" r=".47"/>
<circle cx="212.6" cy="79.8" r=".47"/>
<circle cx="238.5" cy="70.4" r=".47"/>
<circle cx="222" cy="91.5" r=".47"/>
<circle cx="212.6" cy="100.9" r=".47"/>
<circle cx="238.5" cy="91.5" r=".47"/>
<circle cx="250.2" cy="91.5" r=".47"/>
<circle cx="250.2" cy="103.3" r=".47"/>
<circle cx="257.3" cy="91.5" r=".47"/>
<circle cx="257.3" cy="103.3" r=".47"/>
<circle cx="238.5" cy="110.3" r=".47"/>
<circle cx="222" cy="110.3" r=".47"/>
<circle cx="191.4" cy="72.7" r=".47"/>
<circle cx="175" cy="79.8" r=".47"/>
<circle cx="222" cy="56.3" r=".47"/>
<circle cx="240.8" cy="133.8" r=".47"/>
<circle cx="250.2" cy="150.2" r=".47"/>
<circle cx="184.4" cy="112.7" r=".47"/>
<circle cx="262" cy="140.8" r=".47"/>
<circle cx="269" cy="79.8" r=".47"/>
<circle cx="231.4" cy="126.8" r=".47"/>
<circle cx="73.8" cy="63.3" r=".47"/>
<circle cx="73.8" cy="82.1" r=".47"/>
<circle cx="66.8" cy="82.1" r=".47"/>
<circle cx="24.5" cy="32.8" r=".47"/>
<circle cx="24.5" cy="51.6" r=".47"/>
<circle cx="83.2" cy="93.9" r=".47"/>
<circle cx="83.2" cy="51.6" r=".47"/>
<circle cx="24.5" cy="96.2" r=".47"/>
<circle cx="50.3" cy="63.3" r=".47"/>
<circle cx="24.5" cy="82.1" r=".47"/>
<circle cx="62.1" cy="105.6" r=".47"/>
<circle cx="62.1" cy="117.4" r=".47"/>
<circle cx="62.1" cy="129.1" r=".47"/>
<circle cx="95" cy="105.6" r=".47"/>
<circle cx="73.8" cy="105.6" r=".47"/>
<circle cx="73.8" cy="129.1" r=".47"/>
<circle cx="55" cy="129.1" r=".47"/>
<circle cx="73.8" cy="117.4" r=".47"/>
<circle cx="55" cy="105.6" r=".47"/>
<circle cx="62.1" cy="133.8" r=".47"/>
<circle cx="62.1" cy="145.5" r=".47"/>
<circle cx="62.1" cy="157.3" r=".47"/>
<circle cx="95" cy="133.8" r=".47"/>
<circle cx="73.8" cy="133.8" r=".47"/>
<circle cx="73.8" cy="157.3" r=".47"/>
<circle cx="55" cy="157.3" r=".47"/>
<circle cx="73.8" cy="145.5" r=".47"/>
<circle cx="55" cy="133.8" r=".47"/>
<circle cx="62.1" cy="162" r=".47"/>
<circle cx="62.1" cy="173.7" r=".47"/>
<circle cx="62.1" cy="185.5" r=".47"/>
<circle cx="95" cy="162" r=".47"/>
<circle cx="73.8" cy="162" r=".47"/>
<circle cx="73.8" cy="185.5" r=".47"/>
<circle cx="73.8" cy="173.7" r=".47"/>
<circle cx="55" cy="185.5" r=".47"/>
<circle cx="55" cy="162" r=".47"/>
<circle cx="83.2" cy="72.7" r=".47"/>
<circle cx="24.5" cy="42.2" r=".47"/>
<circle cx="95" cy="61" r=".47"/>
<circle cx="95" cy="72.7" r=".47"/>
<circle cx="24.5" cy="138.5" r=".47"/>
<circle cx="24.5" cy="147.9" r=".47"/>
<circle cx="151.4" cy="171.4" r=".47"/>
<circle cx="172.6" cy="164.3" r=".47"/>
<circle cx="172.6" cy="150.2" r=".47"/>
<circle cx="172.6" cy="183.1" r=".47"/>
<circle cx="125.6" cy="162" r=".47"/>
<circle cx="125.6" cy="173.7" r=".47"/>
<circle cx="200.8" cy="145.5" r=".47"/>
<circle cx="200.8" cy="169" r=".47"/>
<circle cx="193.8" cy="169" r=".47"/>
</g>
<g fill="none" stroke="#a1006a" stroke-width=".21">
<circle cx="172.6" cy="148.6" r=".71"/>
<circle cx="202.5" cy="145.5" r=".71"/>
<circle cx="112.2" cy="162" r=".71"/>
<circle cx="202.5" cy="169" r=".71"/>
</g>
<path d="M172.6 149.3v.9M200.8 145.5h1M111.5 173.7l1.4-.7v1.4zM112.9 162h.9M112.9 173.7h.9M200.8 169h1M172.6 183.1h2.4M175 182v2.3M183.2 190.2h2.3M184.4 187.8v2.4" fill="none" stroke="#a1006a" stroke-width=".23"/>
<g font-size="4.2" fill="#000080">
<text x="210.2" y="158.6">G2-G6同上</text>
<text x="205.6" y="177.4">SB40S-15KW-DB2</text>
</g>
<text font-size="2.5" fill="#000080" x="219.6" y="184.8">http://liheming.jimdo.com</text>
<g font-size="2.1">
<text x="46.1" y="22.9">1</text>
<text x="113.6" y="22.9">2</text>
<text x="181.1" y="22.9">3</text>
<text x="248.6" y="22.9">4</text>
<text x="184.6" y="34.6">1</text>
<text x="204.4" y="34.6">8</text>
<text x="184.6" y="39.3">2</text>
<text x="204.4" y="39.3">7</text>
<text x="14.3" y="42.8">D</text>
<text x="184.6" y="44">3</text>
<text x="204.4" y="44">6</text>
<text x="280.1" y="42.8">D</text>
<text x="184.6" y="48.7">4</text>
<text x="204.4" y="48.7">5</text>
<text x="34.1" y="76.9">7</text>
<text x="34.1" y="72.2">8</text>
<text x="53.8" y="72.2">1</text>
<text x="53.8" y="76.9">2</text>
<text x="34.1" y="81.5">6</text>
<text x="53.8" y="81.5">3</text>
<text x="14.3" y="87.5">C</text>
<text x="34.1" y="86.3">5</text>
<text x="53.8" y="86.3">4</text>
<text x="280.1" y="87.5">C</text>
<text x="14.3" y="132.1">B</text>
<text x="280.1" y="132.1">B</text>
<text x="14.3" y="176.7">A</text>
<text x="197.3" y="175.5">Title</text>
<text x="280.1" y="176.7">A</text>
<text x="197.3" y="182.6">Size</text>
<text x="209" y="182.6">Number</text>
<text x="256.1" y="182.6">Revision</text>
<text x="197.3" y="189.6">Date:</text>
<text x="197.3" y="192">File:</text>
<text x="198.5" y="186.1">A4</text>
<text x="207.9" y="189.6">7-Jan-2012</text>
<text x="207.9" y="192">D:\变频器\tu20111110\国产变频器图纸.ddb</text>
<text x="244.3" y="189.6">Sheet</text>
<text x="244.3" y="192">Drawn By:</text>
<text x="250.9" y="189.6">of</text>
<text x="46.1" y="196.6">1</text>
<text x="113.6" y="196.6">2</text>
<text x="181.1" y="196.6">3</text>
<text x="248.6" y="196.6">4</text>
</g>
<g font-size="2.1" fill="#11037f">
<text x="22.4" y="29.9">+12V</text>
<text x="203.9" y="29.9">V1+</text>
<text x="151.9" y="33.5">V1+</text>
<text x="156.9" y="35.7">+5V</text>
<text x="259.2" y="41.7">P</text>
<text x="157.6" y="47.5">G1'</text>
<text x="248.8" y="46.3">V1-</text>
<text x="48.2" y="48.7">+12V</text>
<text x="81.1" y="48.7">+12V</text>
<text x="204.1" y="53.4">V1-</text>
<text x="24" y="55.7">1</text>
<text x="151.9" y="56.9">V1-</text>
<text x="89.8" y="61.6">L1</text>
<text x="151.9" y="61.6">V2+</text>
<text x="93.8" y="69.8">L2</text>
<text x="241.3" y="71">V1+</text>
<text x="26.6" y="73.3">+12V</text>
<text x="57.8" y="73.3">1</text>
<text x="57.8" y="87.5">+12V</text>
<text x="151.9" y="85.1">V2-</text>
<text x="151.9" y="89.8">V3+</text>
<text x="260.1" y="92.1">G1</text>
<text x="82.8" y="98">1</text>
<text x="24" y="107.4">1</text>
<text x="48.7" y="106.2">V5+</text>
<text x="248.8" y="107.4">V1-</text>
<text x="260.1" y="103.9">E1</text>
<text x="151.9" y="113.3">V3-</text>
<text x="241.3" y="110.9">V1-</text>
<text x="220.4" y="119.1">V1+</text>
<text x="230" y="116.8">V1-</text>
<text x="159.2" y="125">+5V</text>
<text x="49.2" y="129.7">V5-</text>
<text x="160.4" y="129.7">FL</text>
<text x="272.3" y="126.2">V1-</text>
<text x="22.4" y="135.6">+12V</text>
<text x="48.7" y="134.4">V6+</text>
<text x="183" y="133.2">V1-</text>
<text x="192.1" y="137.9">V1+</text>
<text x="220.6" y="135.6">V1-</text>
<text x="111.9" y="139.1">L1</text>
<text x="229.8" y="145">V1+</text>
<text x="239.4" y="149.7">V1-</text>
<text x="24" y="152">1</text>
<text x="111.9" y="150.9">L2</text>
<text x="243.8" y="150.9">V1+</text>
<text x="49.2" y="157.9">V6-</text>
<text x="48.7" y="162.6">V4+</text>
<text x="49.2" y="186.1">V4-</text>
</g>
<g font-size="2.1" fill="#000080">
<text x="111.3" y="29.9">D?</text>
<text x="224.4" y="29.9">11</text>
<text x="226.7" y="26.2">U3E</text>
<text x="236.1" y="29.9">10</text>
<text x="240.5" y="27.5">D?</text>
<text x="252.6" y="29.2">R?</text>
<text x="102" y="32.3">T1</text>
<text x="226.7" y="35.7">CD40106</text>
<text x="240.5" y="34.6">DIODE</text>
<text x="252.6" y="32.7">3K</text>
<text x="26.8" y="36.7">C33</text>
<text x="26.8" y="39">330u/16V</text>
<text x="40.9" y="36.7">C35</text>
<text x="40.9" y="39">104</text>
<text x="111.3" y="36.9">DIODE</text>
<text x="111.3" y="39.3">D?</text>
<text x="132.7" y="36.7">C?</text>
<text x="132.7" y="39">100u/25V</text>
<text x="142.7" y="36.9">R?</text>
<text x="142.7" y="39.3">1K</text>
<text x="175.7" y="39.3">R?</text>
<text x="175.7" y="41.7">2K</text>
<text x="193.8" y="41.7">U?</text>
<text x="210.9" y="36.7">R?</text>
<text x="210.9" y="38.8">6.2</text>
<text x="226.7" y="40.2">U3A</text>
<text x="251" y="36.7">R?</text>
<text x="251" y="38.8">240K</text>
<text x="26.8" y="46.1">C34</text>
<text x="111.3" y="46.3">DIODE</text>
<text x="151.5" y="46.1">C?</text>
<text x="165.5" y="45.6">R?</text>
<text x="193.8" y="43.8">A4504</text>
<text x="212.6" y="43.3">R?</text>
<text x="212.6" y="46.8">2.2K</text>
<text x="224.4" y="44">1</text>
<text x="236.1" y="44">2</text>
<text x="26.8" y="48.4">330u/16V</text>
<text x="40.9" y="48.4">C36</text>
<text x="40.9" y="50.8">104</text>
<text x="132.7" y="50.8">C?</text>
<text x="132.7" y="53.2">100u/25V</text>
<text x="142.7" y="48.7">R?</text>
<text x="142.7" y="51.1">1K</text>
<text x="151.5" y="48.4">104</text>
<text x="165.5" y="49.4">240R</text>
<text x="212.3" y="53.4">D?</text>
<text x="226.7" y="49.9">CD40106</text>
<text x="240.8" y="51.1">G1,G3,G5接P</text>
<text x="240.8" y="53.4">G2,G4,G6接U,V,W</text>
<text x="262" y="48.4">D?</text>
<text x="262" y="50.8">DIODE</text>
<text x="51.1" y="55.7">R76</text>
<text x="51.1" y="58.1">180K</text>
<text x="74.6" y="55.7">R78</text>
<text x="74.6" y="58.1">10K</text>
<text x="111.3" y="58.1">D?</text>
<text x="193.8" y="55">R?</text>
<text x="193.8" y="58.5">10K</text>
<text x="68.9" y="60.5">C32</text>
<text x="86.5" y="64.9">M1</text>
<text x="111.3" y="65.1">DIODE</text>
<text x="132.7" y="64.9">C?</text>
<text x="142.7" y="65.1">R?</text>
<text x="212.3" y="60.2">DIODE</text>
<text x="262" y="60.2">D?</text>
<text x="262" y="62.5">DIODE</text>
<text x="43.3" y="67.5">U?</text>
<text x="68.9" y="67.5">CAP</text>
<text x="86.5" y="67.2">15P06</text>
<text x="111.3" y="67.5">D?</text>
<text x="132.7" y="67.2">100u/25V</text>
<text x="142.7" y="67.5">1K</text>
<text x="111.3" y="74.5">DIODE</text>
<text x="142.7" y="76.9">R?</text>
<text x="151.5" y="74.3">C?</text>
<text x="151.5" y="76.6">104</text>
<text x="179.7" y="75.5">U?</text>
<text x="201.8" y="74">Q?</text>
<text x="201.8" y="76.1">PMOS</text>
<text x="224.4" y="76.9">Q?</text>
<text x="240.8" y="76.9">Q?</text>
<text x="260.3" y="72.2">R?</text>
<text x="260.3" y="74.5">330R</text>
<text x="68.9" y="79.2">C31</text>
<text x="86.5" y="79">M2</text>
<text x="86.5" y="81.3">25N06</text>
<text x="132.7" y="79">C?</text>
<text x="132.7" y="81.3">100u/25V</text>
<text x="142.7" y="79.2">1K</text>
<text x="177.3" y="79.2">3</text>
<text x="189.1" y="79.2">4</text>
<text x="203.2" y="78.5">R?</text>
<text x="203.2" y="82.1">180R</text>
<text x="224.4" y="79.2">NPN</text>
<text x="240.8" y="79.2">NPN</text>
<text x="68.9" y="86.3">CAP</text>
<text x="74.6" y="86.3">R79</text>
<text x="74.6" y="88.6">10K</text>
<text x="111.3" y="86.3">D?</text>
<text x="179.7" y="85.1">CD40106</text>
<text x="179.7" y="87.2">U?</text>
<text x="200.8" y="85.5">R?</text>
<text x="200.8" y="89.1">180R</text>
<text x="40.9" y="94.9">R77</text>
<text x="43.3" y="90.9">555</text>
<text x="111.3" y="93.3">DIODE</text>
<text x="111.3" y="95.7">D?</text>
<text x="132.7" y="93.1">C?</text>
<text x="132.7" y="95.4">100u/25V</text>
<text x="142.7" y="93.3">R?</text>
<text x="142.7" y="95.7">1K</text>
<text x="167.9" y="90.7">D?</text>
<text x="167.9" y="93.1">DIODE</text>
<text x="177.3" y="90.9">5</text>
<text x="189.1" y="90.9">6</text>
<text x="203.2" y="92.6">R?</text>
<text x="212.6" y="90.3">R?</text>
<text x="212.6" y="93.7">330R</text>
<text x="240.8" y="90.3">R?</text>
<text x="240.8" y="93.7">1R</text>
<text x="251" y="95.7">R?</text>
<text x="259.2" y="94.5">D?</text>
<text x="26.8" y="100.1">C30</text>
<text x="40.9" y="98.7">6.2K</text>
<text x="179.7" y="96.9">CD40106</text>
<text x="179.7" y="98.9">U?</text>
<text x="200.8" y="99.7">R?</text>
<text x="203.2" y="96.1">180R</text>
<text x="224.4" y="98">Q?</text>
<text x="224.4" y="100.3">PNP</text>
<text x="240.8" y="98">Q?</text>
<text x="240.8" y="100.3">PNP</text>
<text x="251" y="98">10K</text>
<text x="259.2" y="96.6">ZENER4</text>
<text x="26.8" y="102.5">CAP</text>
<text x="85.3" y="102.7">D?</text>
<text x="111.3" y="102.7">DIODE</text>
<text x="132.7" y="107.2">C?</text>
<text x="142.7" y="105.1">R?</text>
<text x="142.7" y="107.4">1K</text>
<text x="151.5" y="102.5">C?</text>
<text x="151.5" y="104.8">104</text>
<text x="177.3" y="102.7">9</text>
<text x="189.1" y="102.7">8</text>
<text x="200.8" y="103.1">180R</text>
<text x="201.8" y="106.9">Q?</text>
<text x="62.8" y="109.7">R?</text>
<text x="62.8" y="112.1">1K</text>
<text x="76.2" y="109.5">C?</text>
<text x="76.2" y="111.9">100u/25V D?</text>
<text x="85.3" y="109.7">DIODE</text>
<text x="132.7" y="109.5">100u/25V</text>
<text x="179.7" y="108.6">CD40106</text>
<text x="201.8" y="109.1">NMOS</text>
<text x="57.4" y="118.9">C?</text>
<text x="85.3" y="119.1">DIODE</text>
<text x="185.1" y="116.8">R?</text>
<text x="185.1" y="119.1">2.2K</text>
<text x="253.2" y="118.9">R?</text>
<text x="57.4" y="121.3">104</text>
<text x="62.8" y="121.5">R?</text>
<text x="62.8" y="123.9">1K</text>
<text x="76.2" y="123.6">C?</text>
<text x="76.2" y="125.9">100u/25V</text>
<text x="103" y="121.5">T2</text>
<text x="172.4" y="122.2">U1</text>
<text x="205.6" y="125.5">R?</text>
<text x="222" y="123.9">14</text>
<text x="233.8" y="123.4">C?</text>
<text x="233.8" y="125.5">CAP</text>
<text x="253.2" y="121">330R</text>
<text x="85.3" y="130.9">D?</text>
<text x="201.1" y="130.9">Q?</text>
<text x="205.6" y="129.2">6.2K</text>
<text x="215" y="126.2">12</text>
<text x="222" y="130.9">7</text>
<text x="226.7" y="126.2">13</text>
<text x="62.8" y="137.9">R?</text>
<text x="76.2" y="137.7">C?</text>
<text x="85.3" y="137.9">DIODE</text>
<text x="170" y="132.5">2501</text>
<text x="201.1" y="133.2">PNP</text>
<text x="215" y="136.5">U3F</text>
<text x="224.6" y="137.9">Q2</text>
<text x="241.6" y="137.7">R?</text>
<text x="257.5" y="135.6">Q?</text>
<text x="257.5" y="137.7">PNP</text>
<text x="264.1" y="134.9">ZENER2</text>
<text x="266.4" y="132.8">D?</text>
<text x="26.8" y="142.4">C28</text>
<text x="62.8" y="140.3">1K</text>
<text x="76.2" y="140.1">100u/25V D?</text>
<text x="212.6" y="139.4">CD40106</text>
<text x="224.6" y="140.1">PNP</text>
<text x="241.6" y="139.8">6.2K</text>
<text x="264.3" y="139.5">R?</text>
<text x="264.3" y="143.1">2.2K</text>
<text x="26.8" y="144.7">470u/16V</text>
<text x="43.3" y="144.7">C29</text>
<text x="43.3" y="147.1">104</text>
<text x="57.4" y="147.1">C?</text>
<text x="57.4" y="149.5">104</text>
<text x="62.8" y="149.7">R?</text>
<text x="85.3" y="147.3">DIODE</text>
<text x="252.6" y="148.9">R?</text>
<text x="62.8" y="152">1K</text>
<text x="76.2" y="151.8">C?</text>
<text x="76.2" y="154.1">100u/25V</text>
<text x="201.5" y="152">47R</text>
<text x="252.6" y="152.5">2.2K</text>
<text x="85.3" y="159.1">D?</text>
<text x="175" y="156.5">D7</text>
<text x="175" y="158.8">DIODE</text>
<text x="195.7" y="156.5">JQ1</text>
<text x="62.8" y="166.1">R?</text>
<text x="76.2" y="165.9">C?</text>
<text x="85.3" y="166.1">DIODE</text>
<text x="126.3" y="166.1">R24</text>
<text x="139.4" y="164.4">G1</text>
<text x="201.5" y="163.8">47R</text>
<text x="62.8" y="168.5">1K</text>
<text x="76.2" y="168.2">100u/25V D?</text>
<text x="116.2" y="172.5">R23</text>
<text x="126.3" y="168.5">5.1K</text>
<text x="153.8" y="170.1">R5</text>
<text x="153.8" y="173.8">10K</text>
<text x="175" y="168.5">N1</text>
<text x="175" y="170.8">NPN</text>
<text x="57.4" y="175.3">C?</text>
<text x="57.4" y="177.6">104</text>
<text x="62.8" y="177.9">R?</text>
<text x="85.3" y="175.5">DIODE</text>
<text x="116.2" y="176.2">220R</text>
<text x="139.4" y="174.8">2501</text>
<text x="152.1" y="177.9">R4</text>
<text x="186.7" y="175.3">4700u</text>
<text x="62.8" y="180.2">1K</text>
<text x="76.2" y="180">C?</text>
<text x="76.2" y="182.3">100u/25V</text>
<text x="152.1" y="180.2">10K</text>
<text x="186.7" y="184.7">4700u</text>
<text x="266.7" y="184.9">V1.0</text>
<text x="266.7" y="189.6">2/2</text>
<text x="266.7" y="192">李和明</text>
</g>
<g font-size="2.1" fill="#a1006a">
<text x="170.5" y="147.3">+12V</text>
<text x="203.6" y="146.1">P</text>
<text x="108.2" y="162.6">RY</text>
<text x="203.6" y="169.6">P1</text>
<text x="175.4" y="183.7">1</text>
</g>
</svg>
